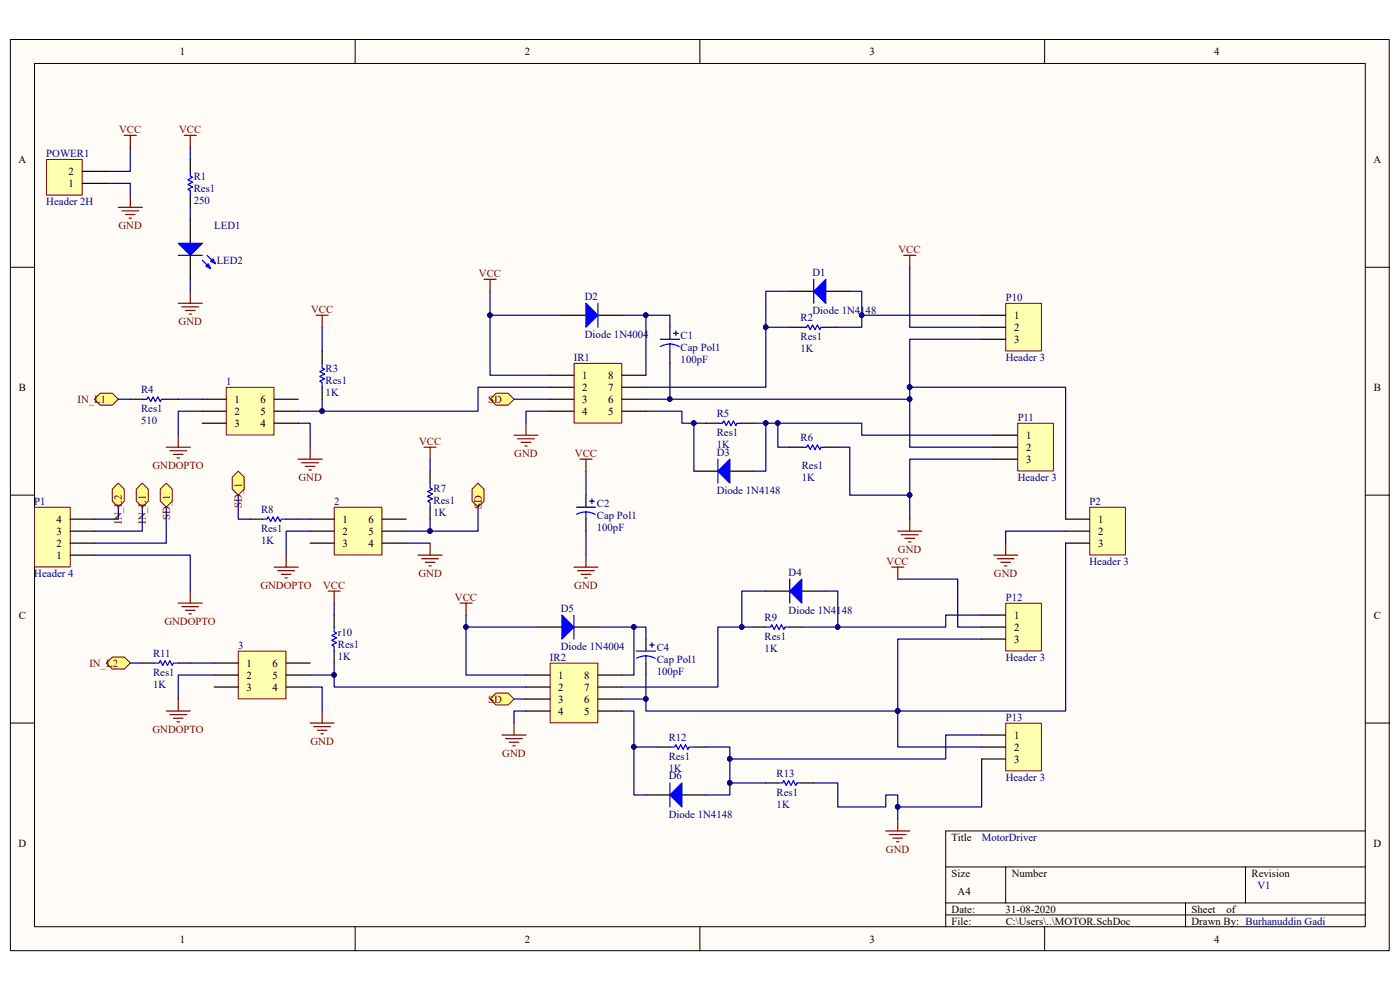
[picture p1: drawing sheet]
<svg xmlns="http://www.w3.org/2000/svg" width="297mm" height="210mm" viewBox="0 0 297 210" stroke-linecap="round" stroke-linejoin="round" font-family="sans-serif">
<path d="M2.2 8.4h292.5v193.3h-292.5z" fill="#fffcf8"/>
<path d="M2.2 8.4h292.5v193.3h-292.5z" fill="none" stroke="#000" stroke-width=".21"/>
<path d="M7.4 13.5h282.2v183.1h-282.2z" fill="#fffcf8"/>
<g fill="none" stroke="#000" stroke-width=".21">
<path d="M7.3 13.5h282.3v183.1h-282.3zM75.3 8.4v5.1M148.5 8.4v5.1M221.6 8.4v5.1M2.2 56.7h5.1M289.7 56.7h5.1M2.2 105h5.1M289.7 105h5.1M2.2 153.4h5.1M289.7 153.4h5.1M289.7 176.3h-89.1v20.3M75.3 196.6v5.1"/>
<path d="M148.5 196.6v5.1M200.6 183.9h89.1M200.6 191.5h89.1M200.6 194.1h89.1M213.4 183.9v7.6M221.6 196.6v5.1M251.5 191.5v5.1M264.2 183.9v7.6"/>
</g>
<path d="M121.8 77.1h10.1v12.6h-10.1z" fill="#ffffb0"/>
<path d="M121.8 77.1h10.1v12.6h-10.1z" fill="none" stroke="#800000" stroke-width=".21"/>
<path d="M116.7 79.6h5.1M131.9 79.6h5.1M116.7 82.1h5.1M116.7 84.7h5.1M116.7 87.2h5.1M131.9 82.1h5.1M131.9 84.7h5.1M131.9 87.2h5.1" fill="none" stroke="#000" stroke-width=".25"/>
<path d="M116.8 140.7h10v12.6h-10z" fill="#ffffb0"/>
<path d="M116.7 140.7h10.1v12.6h-10.1z" fill="none" stroke="#800000" stroke-width=".21"/>
<path d="M111.6 143.2h5.1M111.6 145.7h5.1M111.6 148.3h5.1M111.6 150.8h5.1M126.9 143.2h5M126.9 145.7h5M126.9 148.3h5M126.9 150.8h5" fill="none" stroke="#000" stroke-width=".25"/>
<path d="M48 82.2h10.1v10.1h-10.1z" fill="#ffffb0"/>
<path d="M48 82.2h10.1v10.1h-10.1z" fill="none" stroke="#800000" stroke-width=".21"/>
<path d="M42.9 84.7h5.1M42.9 87.2h5.1M42.9 89.8h5.1M58.2 84.7h5.1M58.2 87.2h5.1M58.2 89.8h5.1" fill="none" stroke="#000" stroke-width=".25"/>
<path d="M50.6 138.2h10.1v10.1h-10.1z" fill="#ffffb0"/>
<path d="M50.5 138.1h10.2v10.2h-10.2z" fill="none" stroke="#800000" stroke-width=".21"/>
<g fill="none" stroke="#000" stroke-width=".25">
<path d="M68.3 74.5v2.6M119.2 66.9h5.1M126.9 66.9h5M27.6 84.7h2.6M35.3 84.7h2.5M68.3 82.1v2.6M70.9 130.5v2.5M70.9 138.1v2.6M30.2 140.7h2.5M37.8 140.7h2.6M45.5 140.7h5M45.5 143.2h5"/>
<path d="M45.5 145.7h5M60.7 140.7h5.1M60.7 143.2h5.1M60.7 145.7h5.1"/>
</g>
<path d="M68.3 77.1v1l.6 .2-1.1 .5 1.1 .5-1.1 .6 1.1 .5-1.1 .5 .5 .2v1M30.2 84.7h1l.3-.5 .5 1 .5-1 .5 1 .5-1 .5 1 .3-.5h1M70.9 133v1l.5 .3-1 .5 1 .5-1 .5 1 .5-1 .5 .5 .3v1M32.7 140.7h1l.3-.6 .5 1.1 .5-1.1 .5 1.1 .5-1.1 .5 1.1 .3-.5h1" fill="none" stroke="#00f" stroke-width=".25"/>
<path d="M37.8 84.7h5.1M68.3 84.7v2.5h-5" fill="none" stroke="#000080" stroke-width=".25"/>
<circle cx="68.3" cy="87.2" r=".48" fill="#000080" stroke="#000080" stroke-width=".21"/>
<path d="M124.3 64.3l2.6 2.6-2.6 2.5z" fill="#00f"/>
<path d="M124.3 64.3l2.6 2.6-2.6 2.5zM126.9 64.3v5.1" fill="none" stroke="#00f" stroke-width=".25"/>
<path d="M114.1 133h5.1M121.8 133h5.1" fill="none" stroke="#000" stroke-width=".25"/>
<path d="M119.2 130.5l2.6 2.5-2.6 2.6z" fill="#00f"/>
<g fill="none" stroke="#00f" stroke-width=".25">
<path d="M140.1 72h4.1M142.1 73v1.5M142.1 73l1.2 .2 .8 .3M142.1 73l-.8 .1-1.2 .4M142.9 70.7h1M143.4 70.2v1M170.1 69.4h1l.3-.5 .5 1 .5-1 .5 1 .5-1 .5 1 .3-.5h1M152.3 89.8h1l.3-.5 .5 1 .5-1 .5 1 .5-1 .5 1 .3-.5h1M170.1 94.9h1l.3-.5 .5 1 .5-1 .5 1 .5-1 .5 1 .3-.5h1M119.2 130.5l2.6 2.5-2.6 2.6zM121.8 130.5v5.1M135 138.1h4.1"/>
<path d="M137 139.1l.9 .1 1.1 .5M137 139.1l-.8 .1-1.2 .4M137 139.1v1.6M137.8 136.8h1M138.3 136.3v1.1M162.5 133h1l.2-.5 .6 1 .5-1 .5 1 .5-1 .5 1 .2-.5h1.1M142.1 158.5h1l.3-.5 .5 1 .5-1 .5 1 .5-1 .5 1 .3-.5h1M165 166.1h1l.3-.5 .5 1 .5-1 .5 1 .5-1 .5 1 .3-.5h1"/>
</g>
<g fill="none" stroke="#000" stroke-width=".25">
<path d="M142.1 69.4v2.6M142.1 74.5v2.6M167.6 69.4h2.5M175.2 69.4h2.5M149.8 89.8h2.5M157.4 89.8h2.5M167.6 94.9h2.5M175.2 94.9h2.5M137 135.6v2.5M159.9 133h2.6M167.6 133h2.5M137 140.7v2.5"/>
<path d="M139.6 158.5h2.5M147.2 158.5h2.6M162.5 166.1h2.5M170.1 166.1h2.5"/>
</g>
<g fill="none" stroke="#800000" stroke-width=".25">
<path d="M102.7 59.2h2.5M104 59.2v2.6M191.7 54.2h2.6M193 54.2v2.5M67.1 66.9h2.5M68.3 66.9v2.5M35.3 94.9h5.1M36 95.6h3.6M36.8 96.4h2M37.6 97.2h.5M37.8 92.3v2.6M63.3 97.4h5"/>
<path d="M64 98.2h3.6M64.8 98.9h2M65.5 99.7h.6M65.8 94.9v2.5M109 92.3h5.1M109.8 93.1h3.6M110.6 93.8h2M111.3 94.6h.5M111.6 89.8v2.5M190.5 112.7h5M191.2 113.4h3.6M192 114.2h2"/>
<path d="M192.7 115h.6M193 110.1v2.6M69.6 125.4h2.6M70.9 125.4v2.5M97.6 127.9h2.5M98.9 127.9v2.6M189.2 120.3h2.5M190.5 120.3v2.6M35.3 150.8h5.1M36 151.6h3.6M36.8 152.4h2M37.6 153.1h.5"/>
<path d="M37.8 148.3v2.5M65.8 153.4h5.1M66.6 154.1h3.5M67.3 154.9h2.1M68.1 155.7h.5M68.3 150.8v2.6M106.5 155.9h5.1M107.3 156.7h3.5M108 157.5h2.1M108.8 158.2h.5M109 153.4v2.5M187.9 176.3h5.1"/>
<path d="M188.7 177h3.5M189.4 177.8h2.1M190.2 178.6h.5M190.5 173.7v2.6"/>
</g>
<g fill="none" stroke="#000080" stroke-width=".25">
<path d="M68.3 69.4v5.1M142.1 77.1v7.6h-5.1M42.9 87.2h-5.1v5.1M63.3 89.8h2.5v5.1M116.7 82.1h-15.3v5.1h-33.1M116.7 87.2h-5.1v2.6M137 87.2h7.7v2.6h5.1M142.1 84.7h50.9M159.9 89.8h5.1v5.1h2.6M193 105v5.1M70.9 127.9v2.6M98.9 130.5v2.5h15.2"/>
<path d="M126.9 133h10.1v2.6M134.5 133v10.2h-2.6M40.4 140.7h5.1M45.5 143.2h-7.7v5.1M65.8 145.7h2.5v5.1M70.9 140.7v2.5h-5.1M70.9 143.2v2.5h40.7M111.6 150.8h-2.6v2.6M131.9 150.8h2.6v7.7h5.1M137 143.2v5.1h-5.1M137 148.3v2.5h53.5M154.8 161v5.1h7.7"/>
<path d="M172.6 166.1h5.1v5.1h10.2v-2.6h2.6v5.1"/>
</g>
<g fill="#000080" stroke="#000080" stroke-width=".21">
<circle cx="142.1" cy="84.7" r=".48"/>
<circle cx="147.2" cy="89.8" r=".48"/>
<circle cx="162.4" cy="89.8" r=".48"/>
<circle cx="165" cy="89.8" r=".48"/>
<circle cx="98.8" cy="133" r=".48"/>
<circle cx="134.5" cy="133" r=".48"/>
<circle cx="137" cy="148.3" r=".48"/>
<circle cx="134.5" cy="158.4" r=".48"/>
<circle cx="154.8" cy="161" r=".48"/>
<circle cx="154.8" cy="166.1" r=".48"/>
<circle cx="193" cy="84.7" r=".48"/>
<circle cx="190.4" cy="150.8" r=".48"/>
<circle cx="190.4" cy="171.2" r=".48"/>
<circle cx="193" cy="105" r=".48"/>
<circle cx="68.3" cy="87.2" r=".48"/>
<circle cx="70.9" cy="143.2" r=".48"/>
</g>
<g fill="#ffff80" stroke="#800000" stroke-width=".21">
<path d="M104 84.7l1.2-1.3h2.6l1.2 1.3-1.2 1.3h-2.6z" fill-rule="evenodd"/>
<path d="M104 148.3l1.2-1.3h2.6l1.2 1.3-1.2 1.3h-2.6z" fill-rule="evenodd"/>
<path d="M22.6 140.7l1.2-1.3h2.6l1.2 1.3-1.2 1.2h-2.6z" fill-rule="evenodd"/>
<path d="M21.3 83.4h2.5l1.3 1.3-1.3 1.3h-2.5l-1.3-1.3z" fill-rule="evenodd"/>
<path d="M23.8 103.8l1.3-1.3 1.3 1.3v2.5l-1.3 1.3-1.3-1.3z" fill-rule="evenodd"/>
<path d="M28.9 103.8l1.3-1.3 1.3 1.3v2.5l-1.3 1.3-1.3-1.3z" fill-rule="evenodd"/>
<path d="M34 103.8l1.3-1.3 1.2 1.3v2.5l-1.2 1.3-1.3-1.3z" fill-rule="evenodd"/>
</g>
<path d="M25.1 84.7h2.5M109 84.7h7.7M20 117.8h20.4v7.6M25.1 107.6v2.5h-5.1M30.2 107.6v5.1h-10.2M35.3 107.6v7.6h-15.3M98.9 133v10.2h12.7M27.6 140.7h2.6M109 148.3h2.6" fill="none" stroke="#000080" stroke-width=".25"/>
<circle cx="98.8" cy="133" r=".48" fill="#000080" stroke="#000080" stroke-width=".21"/>
<path d="M37.8 127.9h5.1M38.6 128.7h3.5M39.3 129.5h2.1M40.1 130.2h.5M40.4 125.4v2.5" fill="none" stroke="#800000" stroke-width=".25"/>
<path d="M40.4 33.8v2.6M40.4 41.4v2.6M40.4 46.5v5.1M40.4 54.2v5" fill="none" stroke="#000" stroke-width=".25"/>
<path d="M40.4 36.4v1l.5 .2-1 .5 1 .5-1 .6 1 .5-1 .5 .5 .2v1" fill="none" stroke="#00f" stroke-width=".25"/>
<path d="M37.8 51.6h5.1l-2.5 2.6z" fill="#00f"/>
<path d="M37.8 51.6h5.1l-2.5 2.6zM42.9 55.2l1.8 1.8M43.9 54.2l1.8 1.7" fill="none" stroke="#00f" stroke-width=".25"/>
<path d="M44.2 55.9l.5 1.1-1-.6z" fill="#00f"/>
<path d="M44.2 55.9l.5 1.1-1-.6z" fill="none" stroke="#00f" stroke-width=".25"/>
<path d="M44.7 55.4l.5-.5 .5 1z" fill="#00f"/>
<path d="M37.8 54.2h5.1M44.7 55.4l.5-.5 .5 1z" fill="none" stroke="#00f" stroke-width=".25"/>
<path d="M39.1 28.7h2.5M40.4 28.7v2.6M37.8 64.3h5.1M38.6 65.1h3.5M39.3 65.9h2.1M40.1 66.6h.5M40.4 61.8v2.5" fill="none" stroke="#800000" stroke-width=".25"/>
<path d="M40.4 31.3v2.5M40.4 44v2.5M40.4 59.2v2.6" fill="none" stroke="#000080" stroke-width=".25"/>
<path d="M71 107.7h10v10h-10z" fill="#ffffb0"/>
<path d="M70.9 107.6h10.1v10.1h-10.1z" fill="none" stroke="#800000" stroke-width=".21"/>
<path d="M91.2 100v2.5M53.1 110.1h2.5M60.7 110.1h2.6M65.8 110.1h5.1M65.8 112.7h5.1M65.8 115.2h5.1M81.1 110.1h5.1M81.1 112.7h5.1M81.1 115.2h5.1M91.2 107.6v2.5" fill="none" stroke="#000" stroke-width=".25"/>
<path d="M55.6 110.1h1l.3-.5 .5 1 .5-1 .5 1 .5-1 .5 1 .3-.5h1M91.2 102.5v1l.5 .3-1 .5 1 .5-1 .5 1 .5-1 .5 .5 .3v1" fill="none" stroke="#00f" stroke-width=".25"/>
<path d="M91.2 97.4v2.6M63.3 110.1h2.5M65.8 112.7h-5.1v5.1M86.2 115.2h5M91.2 110.1v2.6h-5" fill="none" stroke="#000080" stroke-width=".25"/>
<circle cx="91.2" cy="112.6" r=".48" fill="#000080" stroke="#000080" stroke-width=".21"/>
<path d="M90 94.9h2.5M91.2 94.9v2.5M60.7 117.8v2.5M88.7 117.8h5.1M89.5 118.5h3.5M90.2 119.3h2.1M91.2 115.2v2.6M58.2 120.3h5.1M58.9 121.1h3.6M59.7 121.8h2M60.5 122.6h.5M91 120.1h.5" fill="none" stroke="#800000" stroke-width=".25"/>
<path d="M100.1 103.8l1.3-1.3 1.3 1.3v2.5l-1.3 1.3-1.3-1.3z" fill-rule="evenodd" fill="#ffff80" stroke="#800000" stroke-width=".21"/>
<path d="M101.4 107.6v5.1h-10.2" fill="none" stroke="#000080" stroke-width=".25"/>
<circle cx="91.2" cy="112.6" r=".48" fill="#000080" stroke="#000080" stroke-width=".21"/>
<path d="M49.3 101.2l1.2-1.2 1.3 1.2v2.6l-1.3 1.2-1.2-1.2z" fill-rule="evenodd" fill="#ffff80" stroke="#800000" stroke-width=".21"/>
<path d="M124.3 100v5M50.5 105v5.1h2.6M124.3 112.7v5.1" fill="none" stroke="#000080" stroke-width=".25"/>
<path d="M124.3 105v2.6M124.3 110.1v2.6" fill="none" stroke="#000" stroke-width=".25"/>
<path d="M122.3 107.6h4M124.3 108.6v1.5M124.3 108.6l1.2 .2 .8 .3M124.3 108.6l-.8 .1-1.2 .4M125.1 106.3h1M125.6 105.8v1" fill="none" stroke="#00f" stroke-width=".25"/>
<path d="M123 97.4h2.6M124.3 97.4v2.6M124.3 117.8v2.5M210.8 117.8h5.1M211.6 118.5h3.5M212.3 119.3h2.1M213.4 115.2v2.6M121.8 120.3h5.1M122.5 121.1h3.6M123.3 121.8h2M124.1 122.6h.5M213.1 120.1h.5" fill="none" stroke="#800000" stroke-width=".25"/>
<path d="M9.9 33.9h7.5v7.5h-7.5z" fill="#ffffb0"/>
<path d="M9.9 33.8h7.5v7.6h-7.5z" fill="none" stroke="#800000" stroke-width=".21"/>
<path d="M17.5 38.9h5.1M17.5 36.4h5.1" fill="none" stroke="#000" stroke-width=".25"/>
<path d="M26.4 28.7h2.5M27.6 28.7v2.6M25.1 44h5.1M25.9 44.7h3.5M26.6 45.5h2.1M27.4 46.3h.5M27.6 41.4v2.6" fill="none" stroke="#800000" stroke-width=".25"/>
<path d="M22.6 38.9h5v2.5M27.6 31.3v5.1h-5" fill="none" stroke="#000080" stroke-width=".25"/>
<path d="M231.2 107.7h7.6v10h-7.6z" fill="#ffffb0"/>
<path d="M231.2 107.6h7.6v10.1h-7.6z" fill="none" stroke="#800000" stroke-width=".21"/>
<path d="M167.6 61.8h5M175.2 61.8h5.1M226.1 110.1h5.1M226.1 112.7h5.1M226.1 115.2h5.1" fill="none" stroke="#000" stroke-width=".25"/>
<path d="M193 82.1h33.1v28M226.1 112.7h-12.7v2.5M226.1 115.2v35.6h-35.6" fill="none" stroke="#000080" stroke-width=".25"/>
<g fill="#000080" stroke="#000080" stroke-width=".21">
<circle cx="193" cy="82.1" r=".48"/>
<circle cx="190.4" cy="150.8" r=".48"/>
</g>
<path d="M175.2 59.2v5.1l-2.6-2.5z" fill="#00f"/>
<path d="M172.6 59.2v5.1M175.2 59.2v5.1l-2.6-2.5z" fill="none" stroke="#00f" stroke-width=".25"/>
<path d="M147.2 100h5.1M154.8 100h5.1" fill="none" stroke="#000" stroke-width=".25"/>
<path d="M154.8 97.4v5.1l-2.5-2.5z" fill="#00f"/>
<path d="M152.3 97.4v5.1M154.8 97.4v5.1l-2.5-2.5z" fill="none" stroke="#00f" stroke-width=".25"/>
<path d="M137 168.6h5.1M144.7 168.6h5.1" fill="none" stroke="#000" stroke-width=".25"/>
<path d="M144.7 166.1v5.1l-2.6-2.6z" fill="#00f"/>
<path d="M142.1 166.1v5.1M144.7 166.1v5.1l-2.6-2.6z" fill="none" stroke="#00f" stroke-width=".25"/>
<path d="M162.5 125.4h5.1M170.1 125.4h5.1" fill="none" stroke="#000" stroke-width=".25"/>
<path d="M167.6 125.4l2.5-2.5v5z" fill="#00f"/>
<path d="M167.6 125.4l2.5-2.5v5zM167.6 122.9v5" fill="none" stroke="#00f" stroke-width=".25"/>
<path d="M167.6 61.8h-5.1v7.6M167.6 69.4h-5.1v12.7h-25.5M147.2 89.8v10.2M162.5 89.8v10.2h-2.6M159.9 133h-7.6v12.7h-20.4M162.5 125.4h-5.1v7.6M175.2 125.4h2.5v7.6M134.5 158.5v10.1h2.5M154.8 166.1v2.5h-5" fill="none" stroke="#000080" stroke-width=".25"/>
<g fill="#000080" stroke="#000080" stroke-width=".21">
<circle cx="162.4" cy="69.4" r=".48"/>
<circle cx="162.4" cy="89.8" r=".48"/>
<circle cx="147.2" cy="89.8" r=".48"/>
<circle cx="157.4" cy="133" r=".48"/>
<circle cx="177.7" cy="133" r=".48"/>
<circle cx="154.8" cy="166.1" r=".48"/>
<circle cx="134.5" cy="158.4" r=".48"/>
</g>
<path d="M7.4 107.7h7.5v12.6h-7.5z" fill="#ffffb0"/>
<path d="M7.3 107.6h7.6v12.7h-7.6z" fill="none" stroke="#800000" stroke-width=".21"/>
<path d="M14.9 117.8h5.1M14.9 115.2h5.1M14.9 112.7h5.1M14.9 110.1h5.1" fill="none" stroke="#000" stroke-width=".25"/>
<path d="M104 61.8v17.8h12.7M104 66.9h15.2" fill="none" stroke="#000080" stroke-width=".25"/>
<circle cx="103.9" cy="66.9" r=".48" fill="#000080" stroke="#000080" stroke-width=".21"/>
<path d="M213.4 64.4h7.5v10.1h-7.5z" fill="#ffffb0"/>
<path d="M213.4 64.3h7.5v10.2h-7.5z" fill="none" stroke="#800000" stroke-width=".21"/>
<path d="M208.3 66.9h5.1M208.3 69.4h5.1M208.3 72h5.1" fill="none" stroke="#000" stroke-width=".25"/>
<path d="M215.9 89.8h7.6v10.1h-7.6z" fill="#ffffb0"/>
<path d="M215.9 89.8h7.6v10.1h-7.6z" fill="none" stroke="#800000" stroke-width=".21"/>
<path d="M210.8 92.3h5.1M210.8 94.9h5.1M210.8 97.4h5.1" fill="none" stroke="#000" stroke-width=".25"/>
<path d="M213.4 128h7.5v10.1h-7.5z" fill="#ffffb0"/>
<path d="M213.4 128h7.5v10.1h-7.5z" fill="none" stroke="#800000" stroke-width=".21"/>
<path d="M208.3 130.5h5.1M208.3 133h5.1M208.3 135.6h5.1" fill="none" stroke="#000" stroke-width=".25"/>
<path d="M213.4 153.5h7.5v10h-7.5z" fill="#ffffb0"/>
<path d="M213.4 153.4h7.5v10.1h-7.5z" fill="none" stroke="#800000" stroke-width=".21"/>
<path d="M208.3 155.9h5.1M208.3 158.5h5.1M208.3 161h5.1" fill="none" stroke="#000" stroke-width=".25"/>
<g fill="none" stroke="#000080" stroke-width=".25">
<path d="M193 56.7v12.7h15.3M131.9 66.9h10.2v2.5M137 66.9v12.7M180.3 61.8h2.5v5.1M208.3 66.9h-25.5v2.5h-5.1M208.3 72h-15.3v22.9h17.8M165 89.8h17.8v2.5h28M177.7 94.9h2.6v10.1h12.7v-7.6h17.8M190.5 122.9h12.7v10.1h5.1M208.3 135.6h-17.8v22.9h17.8M208.3 130.5h-7.7v2.5h-30.5M208.3 155.9h-7.7v5.1h-45.8v-2.5h-5"/>
<path d="M208.3 161v10.2h-17.8"/>
</g>
<g fill="#000080" stroke="#000080" stroke-width=".21">
<circle cx="154.8" cy="161" r=".48"/>
<circle cx="190.4" cy="171.2" r=".48"/>
<circle cx="190.4" cy="150.8" r=".48"/>
<circle cx="177.7" cy="133" r=".48"/>
<circle cx="182.8" cy="66.9" r=".48"/>
<circle cx="193" cy="82.1" r=".48"/>
<circle cx="193" cy="84.7" r=".48"/>
<circle cx="193" cy="105" r=".48"/>
<circle cx="165" cy="89.8" r=".48"/>
<circle cx="137" cy="66.9" r=".48"/>
</g>
<g font-size="2.3">
<text x="38.2" y="11.7">1</text>
<text x="111.3" y="11.7">2</text>
<text x="184.5" y="11.7">3</text>
<text x="257.6" y="11.7">4</text>
<text x="3.9" y="34.6">A</text>
<text x="291.4" y="34.6">A</text>
<text x="14.5" y="39.7">1</text>
<text x="14.5" y="37.1">2</text>
<text x="215.1" y="67.6">1</text>
<text x="215.1" y="70.2">2</text>
<text x="215.1" y="72.7">3</text>
<text x="4" y="82.9">B</text>
<text x="123.5" y="80.4">1</text>
<text x="123.5" y="82.9">2</text>
<text x="129" y="80.4">8</text>
<text x="129" y="82.9">7</text>
<text x="291.5" y="82.9">B</text>
<text x="49.8" y="85.5">1</text>
<text x="49.8" y="88">2</text>
<text x="55.2" y="85.5">6</text>
<text x="55.2" y="88">5</text>
<text x="123.5" y="85.5">3</text>
<text x="123.5" y="88">4</text>
<text x="129" y="85.5">6</text>
<text x="129" y="88">5</text>
<text x="49.8" y="90.6">3</text>
<text x="55.2" y="90.6">4</text>
<text x="217.7" y="93.1">1</text>
<text x="217.7" y="95.6">2</text>
<text x="217.7" y="98.2">3</text>
<text x="12" y="113.5">3</text>
<text x="12" y="110.9">4</text>
<text x="72.7" y="110.9">1</text>
<text x="72.7" y="113.5">2</text>
<text x="78.1" y="110.9">6</text>
<text x="78.1" y="113.5">5</text>
<text x="233" y="110.9">1</text>
<text x="233" y="113.5">2</text>
<text x="12" y="118.5">1</text>
<text x="12" y="116">2</text>
<text x="72.7" y="116">3</text>
<text x="78.1" y="116">4</text>
<text x="233" y="116">3</text>
<text x="4" y="131.3">C</text>
<text x="215.1" y="131.3">1</text>
<text x="291.5" y="131.3">C</text>
<text x="215.1" y="133.8">2</text>
<text x="215.1" y="136.4">3</text>
<text x="52.3" y="141.4">1</text>
<text x="52.3" y="144">2</text>
<text x="57.8" y="141.4">6</text>
<text x="57.8" y="144">5</text>
<text x="118.4" y="144">1</text>
<text x="123.9" y="144">8</text>
<text x="52.3" y="146.5">3</text>
<text x="57.8" y="146.5">4</text>
<text x="118.4" y="146.5">2</text>
<text x="118.4" y="149.1">3</text>
<text x="123.9" y="146.5">7</text>
<text x="123.9" y="149.1">6</text>
<text x="118.4" y="151.6">4</text>
<text x="123.9" y="151.6">5</text>
<text x="215.1" y="156.7">1</text>
<text x="215.1" y="159.3">2</text>
<text x="215.1" y="161.8">3</text>
<text x="3.9" y="179.6">D</text>
<text x="201.9" y="178.3">Title</text>
<text x="291.4" y="179.6">D</text>
<text x="201.9" y="186">Size</text>
<text x="214.6" y="186">Number</text>
<text x="265.5" y="186">Revision</text>
<text x="203.2" y="189.8">A4</text>
<text x="201.9" y="193.6">Date:</text>
<text x="201.9" y="196.1">File:</text>
<text x="213.3" y="193.6">31-08-2020</text>
<text x="213.4" y="196.1">C:\Users\..\MOTOR.SchDoc</text>
<text x="252.8" y="193.6">Sheet</text>
<text x="252.8" y="196.1">Drawn By: Burhanuddin Gadi</text>
<text x="260.2" y="193.6">of</text>
<text x="38.2" y="199.9">1</text>
<text x="111.3" y="199.9">2</text>
<text x="184.5" y="199.9">3</text>
<text x="257.6" y="199.9">4</text>
</g>
<g font-size="2.3" fill="#800000">
<text x="25.3" y="28.2">VCC</text>
<text x="38" y="28.2">VCC</text>
<text x="25.1" y="48.6">GND</text>
<text x="190.6" y="53.7">VCC</text>
<text x="101.6" y="58.8">VCC</text>
<text x="37.9" y="68.9">GND</text>
<text x="66" y="66.4">VCC</text>
<text x="16.4" y="85.5">IN_L1</text>
<text x="103.5" y="85.5">SD</text>
<text x="88.9" y="94.4">VCC</text>
<text x="32.3" y="99.4">GNDOPTO</text>
<text x="63.3" y="102">GND</text>
<text x="109.1" y="96.9">GND</text>
<text x="122" y="96.9">VCC</text>
<text x="51.3" y="107.7" transform="rotate(-90 51.3 107.7)">SD_1</text>
<text x="102.2" y="108" transform="rotate(-90 102.2 108)">SD</text>
<text x="25.9" y="111.2" transform="rotate(-90 25.9 111.2)">IN_L2</text>
<text x="30.9" y="111.2" transform="rotate(-90 30.9 111.2)">IN_L1</text>
<text x="36.1" y="110.3" transform="rotate(-90 36.1 110.3)">SD_1</text>
<text x="188.1" y="119.8">VCC</text>
<text x="190.5" y="117.3">GND</text>
<text x="55.2" y="124.9">GNDOPTO</text>
<text x="68.5" y="124.9">VCC</text>
<text x="88.8" y="122.3">GND</text>
<text x="121.8" y="124.9">GND</text>
<text x="210.9" y="122.3">GND</text>
<text x="96.5" y="127.4">VCC</text>
<text x="34.9" y="132.5">GNDOPTO</text>
<text x="19" y="141.4">IN_L2</text>
<text x="103.5" y="149.1">SD</text>
<text x="32.3" y="155.4">GNDOPTO</text>
<text x="65.9" y="158">GND</text>
<text x="106.6" y="160.5">GND</text>
<text x="188" y="180.8">GND</text>
</g>
<g font-size="2.3" fill="#000080">
<text x="9.8" y="33.3">POWER1</text>
<text x="41.1" y="38.1">R1</text>
<text x="41.1" y="40.7">Res1</text>
<text x="9.8" y="43.5">Header 2H</text>
<text x="41.1" y="43.2">250</text>
<text x="45.5" y="48.6">LED1</text>
<text x="46" y="56">LED2</text>
<text x="172.4" y="58.5">D1</text>
<text x="124.1" y="63.6">D2</text>
<text x="213.4" y="63.8">P10</text>
<text x="124.1" y="71.7">Diode 1N4004</text>
<text x="144.4" y="72">C1</text>
<text x="169.8" y="68.2">R2</text>
<text x="172.4" y="66.6">Diode 1N4148</text>
<text x="121.8" y="76.6">IR1</text>
<text x="144.4" y="77.1">100pF</text>
<text x="144.4" y="74.5">Cap Pol1</text>
<text x="169.8" y="74.8">1K</text>
<text x="169.8" y="72.2">Res1</text>
<text x="213.4" y="76.6">Header 3</text>
<text x="29.9" y="83.4">R4</text>
<text x="48" y="81.7">1</text>
<text x="69.1" y="83.9">1K</text>
<text x="69.1" y="78.9">R3</text>
<text x="69.1" y="81.4">Res1</text>
<text x="29.9" y="87.5">Res1</text>
<text x="152.1" y="88.5">R5</text>
<text x="215.9" y="89.3">P11</text>
<text x="29.9" y="90">510</text>
<text x="152.1" y="95.1">1K</text>
<text x="152.1" y="92.6">Res1</text>
<text x="169.8" y="93.6">R6</text>
<text x="152.1" y="96.6">D3</text>
<text x="170.1" y="102">1K</text>
<text x="170.1" y="99.4">Res1</text>
<text x="215.9" y="102">Header 3</text>
<text x="7.3" y="107.1">P1</text>
<text x="70.9" y="107.1">2</text>
<text x="92" y="104.3">R7</text>
<text x="92" y="106.8">Res1</text>
<text x="126.6" y="107.6">C2</text>
<text x="152.1" y="104.8">Diode 1N4148</text>
<text x="231.1" y="107.1">P2</text>
<text x="55.4" y="108.9">R8</text>
<text x="55.4" y="112.9">Res1</text>
<text x="92" y="109.4">1K</text>
<text x="126.6" y="112.7">100pF</text>
<text x="126.6" y="110.2">Cap Pol1</text>
<text x="55.4" y="115.5">1K</text>
<text x="231.1" y="119.8">Header 3</text>
<text x="7.3" y="122.3">Header 4</text>
<text x="167.3" y="122.1">D4</text>
<text x="119" y="129.8">D5</text>
<text x="162.2" y="131.8">R9</text>
<text x="167.3" y="130.3">Diode 1N4148</text>
<text x="213.4" y="127.4">P12</text>
<text x="50.5" y="137.6">3</text>
<text x="71.7" y="134.8">r10</text>
<text x="71.7" y="137.4">Res1</text>
<text x="119" y="137.9">Diode 1N4004</text>
<text x="162.2" y="135.8">Res1</text>
<text x="32.5" y="139.4">R11</text>
<text x="32.5" y="143.5">Res1</text>
<text x="71.7" y="139.9">1K</text>
<text x="116.7" y="140.2">IR2</text>
<text x="139.3" y="143.2">100pF</text>
<text x="139.3" y="138.1">C4</text>
<text x="139.3" y="140.7">Cap Pol1</text>
<text x="162.2" y="138.4">1K</text>
<text x="213.4" y="140.2">Header 3</text>
<text x="32.5" y="146">1K</text>
<text x="213.4" y="152.9">P13</text>
<text x="141.9" y="157.2">R12</text>
<text x="141.9" y="161.3">Res1</text>
<text x="141.9" y="163.8">1K</text>
<text x="141.9" y="165.4">D6</text>
<text x="164.8" y="164.8">R13</text>
<text x="213.4" y="165.6">Header 3</text>
<text x="141.9" y="173.5">Diode 1N4148</text>
<text x="164.8" y="171.4">1K</text>
<text x="164.8" y="168.9">Res1</text>
<text x="208.3" y="178.3">MotorDriver</text>
<text x="266.8" y="188.5">V1</text>
</g>
</svg>
